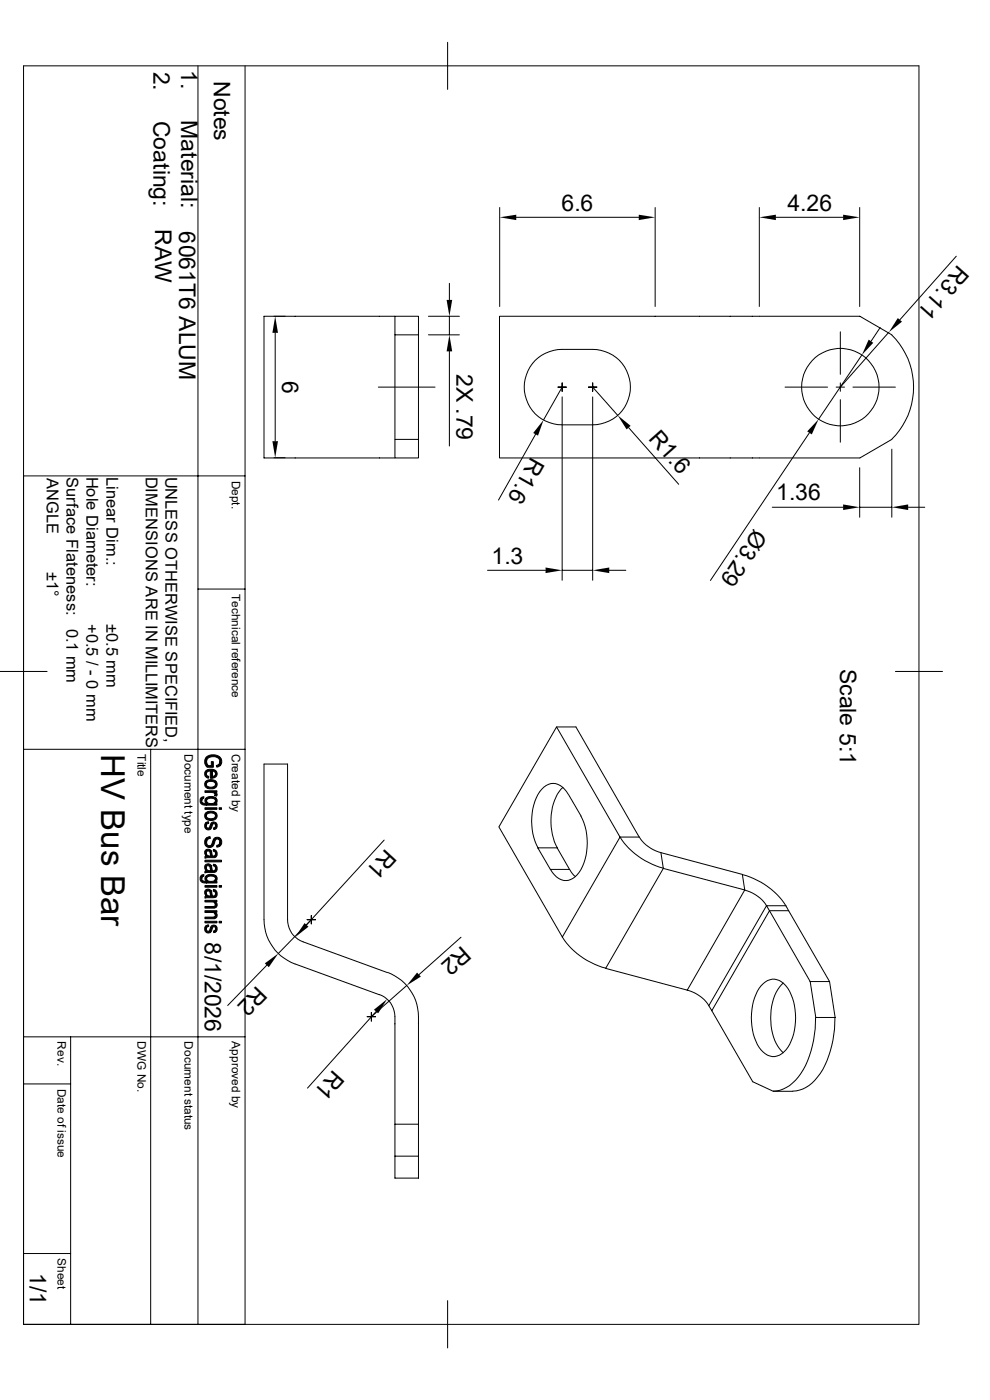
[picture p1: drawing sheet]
<svg xmlns="http://www.w3.org/2000/svg" width="210mm" height="297mm" viewBox="0 0 210 297" stroke-linecap="round" stroke-linejoin="round" font-family="sans-serif">
<g fill="none" stroke="#000" stroke-width=".21">
<path d="M5 14h189.9v267h-189.9zM42 14v267M52 14v267h-47M95 9v10M106 44v21M109.5 46.1h26M139 44v21M161.1 44v21M164.6 46.1h14.3M182.4 44v21M202.9 54.4l-12 13.5M58.1 67.1h2.4"/>
<path d="M58.4 70.6v23M83.8 67.1h-27.8v30.1h27.8M83.8 71v22.2M83.8 67.1v3.9h5M83.8 67.1h5v3.9M88.8 71v22.2M90.9 67.1h6.6M90.9 71h6.6M95.3 60.1v3.5M95.3 67.1v3.9M95.3 74.5v20.1M113.5 76.5a8.3 8.3 0 0 1 5.7-2.4h6.5a8 8 0 0 1 8 8 8 8 0 0 1-8 8h-6.5a8 8 0 0 1-7.4-4.9 8 8 0 0 1 1.7-8.7z"/>
<path d="M178.3 70.4v9M182.8 75.3l-9.1 13.6M186.7 69.5l-1.9 2.9M188.6 70.5l-10.3 11.6M189.2 71.1a15.5 15.5 0 0 1 0 22.1M189.2 71l-6.8-3.9h-76.4v30.1h76.4l6.8-4M58.1 97.1h2.4M80.3 82.1h12M83.8 93.2h5v4h-5zM113.6 92.1l-7.9 14M118.4 82.1h1.7M119.3 82.1l-4 7"/>
<path d="M119.3 81.2v1.8M119.3 84.2v38.9M124.8 82.1h1.8M125.7 81.2v1.8M125.7 82.1l5.3 6M125.7 84.2v38.9M133.3 90.7l10.7 12M166.5 82.1h9.1M171.7 91.8l-21 31.3M177.4 82.1h1.8M178.3 81.2v1.8M178.3 84.8v9"/>
<path d="M180.9 82.1h9M182.4 99.2v10.5M189.2 95.3v14.4M5 101h47M163.8 107.6h15.1M182.4 107.6h6.8M192.7 107.6h3.5M42 125h10M103.4 121h12.3M119.3 121h6.4M129.2 121h3.6M0 142.5h10"/>
<path d="M5 159h47M32 159v122M118.1 154.2h4.1l13.4 23.4h-4.1M189.9 142.5h10M81.5 178.2l-16.5 18M114.1 179.9h4.1l2.6 4.5h-4zM119.4 167a10.5 10.5 0 0 0-2.3 9.2l.5 2.4 .6 1.3M120.6 168.5a3.5 3.5 0 0 0-4.3-2.1 7.2 7.2 0 0 0-3.4 6 12.6 12.6 0 0 0 1.2 7.5M120.6 168.6l2.6 4.5a12.4 12.4 0 0 1-.3 12 3.2 3.2 0 0 1-5.7 0l-.4-.6M131.5 177.6a15.8 15.8 0 0 0 9.3 6.6M131.5 177.6l-13.4-23.4-12.3 21.2 13.5 23.4M131.5 177.6l-12.2 21.2"/>
<path d="M135.6 177.6a7.7 7.7 0 0 0 4.6 3.3M65.2 195.1h1.7M66 195.1l-6.9 7.2M66 194.2v1.8M97.8 198.8l-8.9 8M119.3 198.8a15.8 15.8 0 0 0 9.2 6.6M120.9 184.5l1.1 1.5M140.2 180.9l.5 3.3M140.2 180.9l17.3 4.6 .5 3.3M140.7 184.2l17.3 4.6M140.7 184.2l-12.2 21.2 17.3 4.7M157.5 185.5a15.8 15.8 0 0 1 9.2 6.7"/>
<path d="M158 188.8l-12.2 21.3M158 188.8a7.7 7.7 0 0 1 4.6 3.4M162.6 192.2l.6 1M162.6 192.2h4.1M162.6 192.2l-12.2 21.2M163.2 193.2l-12.2 21.2M163.2 193.2h4.1M163.2 193.2l8.7 15M166.7 192.2l.6 1M167.3 193.2l8.7 15M5 220h47M15 220v61"/>
<path d="M56.6 204.8l-8.3 8.5M62.6 204.5a10.1 10.1 0 0 1-6.6-9.4v-33h5v33a4.9 4.9 0 0 0 3.3 4.7l17.9 6.5M62.6 204.5l17.9 6.5M77.9 215.7h1.8M78.8 214.8v1.8M79.8 214.6l-14.6 16.2M80.5 211a4.9 4.9 0 0 1 3.3 4.7v22.8h5v6.8M82.2 206.3a10.1 10.1 0 0 1 6.6 9.4v22.8M86.3 209.1l-7.5 6.6M145.8 210.1a7.7 7.7 0 0 1 4.6 3.3M150.4 213.4l.6 1M151 214.4l8.7 15.1 4.3 2a7.6 7.6 0 0 0 6.4-4.6 23 23 0 0 0 2.6-11"/>
<path d="M161.5 209.1a3.2 3.2 0 0 1 5.2 0 12.2 12.2 0 0 1 0 13.7 3.2 3.2 0 0 1-5.2 0 12.2 12.2 0 0 1 0-13.7zM166.2 208.5a10.2 10.2 0 0 0-2.7 8.3 9.2 9.2 0 0 0 2.7 6.6M171.9 208.2h4.1l1.2 7.7h-4.1zM177.1 215.9a22.5 22.5 0 0 1-3.1 11.8 7.4 7.4 0 0 1-5.8 3.8h-4.1M5 230h10M83.8 238.5v6.8h5M83.8 245.3v4.6h5v-4.6M5 265.9h10M95 275.9v10.1"/>
<circle cx="178.3" cy="82.1" r="8.2"/>
</g>
<g fill="#000" stroke="#000" stroke-width=".21">
<path d="M42.8 169.2l.5-.2-.1 .4-.3 .1-.1 .4z" fill-rule="evenodd"/>
<path d="M42.6 169.2h.2v.7a.73 .73 0 0 0 1 .5v.4a1.03 1.03 0 0 1-1.2-.3 1.03 1.03 0 0 1 0-1.3z" fill-rule="evenodd"/>
<path d="M43.6 163.6l.2-.2v1l.5 .3-.1 .4a.92 .92 0 0 1-.6-1.5z" fill-rule="evenodd"/>
<path d="M43.7 174.5l.5-.2 .1 .4-.4 .2-.1 .3z" fill-rule="evenodd"/>
<path d="M43.8 177.8l.8-.3v.4a.8 .8 0 0 0-.8 .8z" fill-rule="evenodd"/>
<path d="M43.8 160.6v1.1l.3 .6 .7 .1v-.8h.5v1.2h-1.4l-.1-.2-.4-.7 .1-.8z" fill-rule="evenodd"/>
<path d="M43.8 163.4a1.99 1.99 0 0 1 1.9 0v.8l-.2-.5-.5-.1v1.5h-.4v-1.6l-.6 .2-.2 .5z" fill-rule="evenodd"/>
<path d="M43.8 165.7l.8-.3 1 .2 .1 .8a1.09 1.09 0 0 0-1-.6 1.09 1.09 0 0 0-.9 .6z" fill-rule="evenodd"/>
<path d="M43.8 172.4l.5-.3 1 .1 .4 .2v.7a1.07 1.07 0 0 0-.9-.6 1.07 1.07 0 0 0-1 .6z" fill-rule="evenodd"/>
<path d="M43.6 174.6l.1-.1 .1 .7a.42 .42 0 0 0 .4 .5 .42 .42 0 0 0 .4-.6 .74 .74 0 0 1 1.1-.6v.7a.38 .38 0 0 0-.4-.5 .38 .38 0 0 0-.3 .5 .83 .83 0 0 1-1.2 .7 .83 .83 0 0 1-.2-1.3z" fill-rule="evenodd"/>
<path d="M43.6 169.4a1.92 1.92 0 0 1 2.2-.2l-.1 .7a1.08 1.08 0 0 0-1.9 0v.9v-.4a.69 .69 0 0 1-.2-1z" fill-rule="evenodd"/>
<path d="M43.5 171.4h2.5v.3h-2.5z" fill-rule="evenodd"/>
<path d="M43.5 167.8h2.5v.3h-.4v.4l-.4-.4h-1.7z" fill-rule="evenodd"/>
<path d="M43.8 169.9a1.13 1.13 0 0 0 1.9 .2v.4h.3v.3h-2.2z" fill-rule="evenodd"/>
<path d="M45 163.6v1.1h.2l.5-.4v-.9a.94 .94 0 0 1 .3 1.2 .94 .94 0 0 1-1 .5z" fill-rule="evenodd"/>
<path d="M43.5 165.9l.3-.2v.7a1.1 1.1 0 0 0 1.6 .5l.3-.5v-.7a.99 .99 0 0 1 .2 1.3 .99 .99 0 0 1-1.2 .3 1.03 1.03 0 0 1-1.1-.3 1.03 1.03 0 0 1-.1-1.1z" fill-rule="evenodd"/>
<path d="M45.6 168.1l.5 .3-.2 .5-.4-.1z" fill-rule="evenodd"/>
<path d="M45.8 169.2a.75 .75 0 0 1-.1 1.3z" fill-rule="evenodd"/>
<path d="M43.7 172.4l.1 .7a1.1 1.1 0 0 0 1.9 0l.1-.7a.99 .99 0 0 1 .1 1.2 .99 .99 0 0 1-1.1 .5 1.03 1.03 0 0 1-1.2-.4 1.03 1.03 0 0 1 .1-1.3z" fill-rule="evenodd"/>
<path d="M45.7 174.5a.81 .81 0 0 1 .4 .9 .81 .81 0 0 1-.8 .6v-.4l.4-.3z" fill-rule="evenodd"/>
<path d="M46.6 178.6v1l-.6 .1v-.3l.5-.3z" fill-rule="evenodd"/>
<path d="M46.7 161.6v.9l-.7 .2-.1-.3 .5-.3z" fill-rule="evenodd"/>
<path d="M46.5 171.4h.5v.3h-.5z" fill-rule="evenodd"/>
<path d="M43.8 160.6l1-.5 1.1 .1a1.33 1.33 0 0 1 1.1 .9 1.33 1.33 0 0 1-.3 1.4v-.9a1.51 1.51 0 0 0-2.5-.7l-.4 .7z" fill-rule="evenodd"/>
<path d="M43.7 177.9l.1-.1v.9a.64 .64 0 0 0 .7 .7 .64 .64 0 0 0 .6-.8 1 1 0 0 1 1.5-.8 1 1 0 0 1 0 1.7v-.9a.55 .55 0 0 0-.5-.6 .55 .55 0 0 0-.5 .7l-.1 .2a1.06 1.06 0 0 1-1.4 .8 1.06 1.06 0 0 1-.6-1.5z" fill-rule="evenodd"/>
<path d="M42.8 185.7l.5-.2-.1 .4-.3 .1-.1 .4z" fill-rule="evenodd"/>
<path d="M43.5 182.5h3.5v.3h-3.5z" fill-rule="evenodd"/>
<path d="M43.8 180.9v.7z" fill-rule="evenodd"/>
<path d="M43.8 184.1v.6z" fill-rule="evenodd"/>
<path d="M43.8 189.4v.7z" fill-rule="evenodd"/>
<path d="M42.6 185.8l.2-.1v.7a.78 .78 0 0 0 1 .6v.3a1.01 1.01 0 0 1-1.1-.3 1.01 1.01 0 0 1-.1-1.2z" fill-rule="evenodd"/>
<path d="M43.7 196.4l.5-.2 .1 .4-.4 .2-.1 .3z" fill-rule="evenodd"/>
<path d="M43.6 180.3a.87 .87 0 0 1 1.2 .2l-.1 1a.82 .82 0 0 0-.7-.9l-.2 .2-.1 .8a.94 .94 0 0 1-.1-1.3z" fill-rule="evenodd"/>
<path d="M43.6 183.5a.78 .78 0 0 1 1.2 .1l-.1 1.1v-.1a.92 .92 0 0 0-.6-1l-.3 .3-.1 .8a.92 .92 0 0 1-.1-1.2z" fill-rule="evenodd"/>
<path d="M43.6 188.8a.87 .87 0 0 1 1.2 .1l-.1 1.1a.9 .9 0 0 0-.6-1l-.3 .2-.1 .8a.93 .93 0 0 1-.1-1.2z" fill-rule="evenodd"/>
<path d="M45.6 191.3l.1 .6z" fill-rule="evenodd"/>
<path d="M45.6 193.5l.1 .6z" fill-rule="evenodd"/>
<path d="M45.3 180.2l.4 .2v.7l-.1-.3-.4-.2z" fill-rule="evenodd"/>
<path d="M45.3 183.3l.4 .2v.7l-.1-.3-.4-.2z" fill-rule="evenodd"/>
<path d="M45.3 188.7l.4 .1v.8l-.1-.4-.4-.1z" fill-rule="evenodd"/>
<path d="M43.6 196.5l.1-.1 .1 .7a.42 .42 0 0 0 .4 .5 .42 .42 0 0 0 .4-.6 .74 .74 0 0 1 1.1-.6v.7a.38 .38 0 0 0-.4-.5 .38 .38 0 0 0-.3 .5 .83 .83 0 0 1-1.2 .7 .83 .83 0 0 1-.2-1.3z" fill-rule="evenodd"/>
<path d="M43.6 185.9a1.92 1.92 0 0 1 2.2-.1l-.1 .6a1.13 1.13 0 0 0-1.7-.3l-.2 .3v.9v-.3a.74 .74 0 0 1-.2-1.1z" fill-rule="evenodd"/>
<path d="M43.5 187.9h2.5v.3h-2.5z" fill-rule="evenodd"/>
<path d="M43.5 195.5h2.5v.3h-2.5z" fill-rule="evenodd"/>
<path d="M43.8 186.4a1.13 1.13 0 0 0 1.9 .2v.4h.3v.3h-2.2z" fill-rule="evenodd"/>
<path d="M43.5 191h2.5v.3h-.4v.3l-.5-.3h-1.6z" fill-rule="evenodd"/>
<path d="M43.5 193.2h2.5v.3h-.4v.4l-.3-.3h-1.8z" fill-rule="evenodd"/>
<path d="M43.8 181.2l.3 .3 .6 .1 .1-1.1 .2 .6a.4 .4 0 0 0 .3 .5 .4 .4 0 0 0 .4-.5v-.7a.86 .86 0 0 1 .4 1 .86 .86 0 0 1-1 .5l-1.6 .2v-.4l.3-.1z" fill-rule="evenodd"/>
<path d="M43.8 184.3l.3 .4h.6l.1-1.1 .2 .6a.4 .4 0 0 0 .3 .5 .4 .4 0 0 0 .4-.5v-.7a.88 .88 0 0 1 .4 1 .88 .88 0 0 1-1 .6l-1.6 .1v-.4l.3-.1z" fill-rule="evenodd"/>
<path d="M45.8 185.8a.75 .75 0 0 1-.1 1.2z" fill-rule="evenodd"/>
<path d="M43.8 189.7l.3 .3 .6 .1 .1-1.2 .2 .7a.4 .4 0 0 0 .3 .5 .4 .4 0 0 0 .4-.5v-.8a.88 .88 0 0 1 .4 1.1 .88 .88 0 0 1-1 .6h-1.6v-.3l.3-.1z" fill-rule="evenodd"/>
<path d="M43.5 192.3h1.8l.4-.2v-.8a.74 .74 0 0 1 .3 1 .74 .74 0 0 1-1 .4h-1.5z" fill-rule="evenodd"/>
<path d="M43.5 194.6l1.9-.1 .3-.2v-.7a.74 .74 0 0 1 .3 1 .74 .74 0 0 1-1 .3h-1.5z" fill-rule="evenodd"/>
<path d="M45.7 196.4a.82 .82 0 0 1 .3 .9 .82 .82 0 0 1-.7 .6v-.4l.4-.3z" fill-rule="evenodd"/>
<path d="M46.5 187.9h.5v.3h-.5z" fill-rule="evenodd"/>
<path d="M46.5 195.5h.5v.3h-.5z" fill-rule="evenodd"/>
</g>
<g fill="#000">
<path d="M106 46.1l3.5-.5v1.1zM135.5 45.6l3.5 .5-3.5 .6zM161.1 46.1l3.5-.5v1.1zM178.9 45.6l3.5 .5-3.5 .6zM58.4 67.1l.6 3.5h-1.2zM94.7 63.6h1.2l-.6 3.5zM95.3 71l.6 3.5h-1.2zM184.3 72.1l1 .6-2.5 2.6zM190.5 67.5l.8 .7-2.7 2.3zM57.8 93.6h1.2l-.6 3.5zM115.3 89.1l-1.2 3.3-1-.5zM131 88.1l2.8 2.2-.9 .8z"/>
<path d="M173.7 88.9l-1.5 3.3-1-.7zM178.9 107l3.5 .6-3.5 .6zM189.2 107.6l3.5-.6v1.2zM115.7 120.4l3.6 .6-3.6 .6zM125.7 121l3.5-.6v1.2zM64.6 195.8l.8 .8-2.7 2.2zM56.2 204.4l2.9-2.1-2.1 2.9zM79.3 214.2l2.8-2.2-1.9 3zM88.5 206.3l.8 .9-3 1.9z"/>
</g>
<text font-size="7" x="21.5" y="160" transform="rotate(90 21.5 160)">HV Bus Bar</text>
<g font-size="4.9">
<text x="32.6" y="15.2" transform="rotate(90 32.6 15.2)">2.</text>
<text x="38.4" y="14.8" transform="rotate(90 38.4 14.8)">1.</text>
<text x="45.4" y="17.1" transform="rotate(90 45.4 17.1)">Notes</text>
<text x="32.6" y="25.6" transform="rotate(90 32.6 25.6)">Coating:</text>
<text x="38.4" y="25.5" transform="rotate(90 38.4 25.5)">Material:</text>
<text x="119.1" y="44.7">6.6</text>
<text x="167" y="44.7">4.26</text>
<text x="32.9" y="48.7" transform="rotate(90 32.9 48.7)">RAW</text>
<text x="38" y="49.1" transform="rotate(90 38 49.1)">6061T6 ALUM</text>
<text x="203.3" y="56.1" transform="rotate(132 203.3 56.1)">R3.11</text>
<text x="59.9" y="80.8" transform="rotate(90 59.9 80.8)">6</text>
<text x="96.8" y="79.3" transform="rotate(90 96.8 79.3)">2X .79</text>
<text x="137.5" y="93.1" transform="rotate(48 137.5 93.1)">R1.6</text>
<text x="112.6" y="96.8" transform="rotate(119 112.6 96.8)">R1.6</text>
<text x="164.7" y="106.1">1.36</text>
<text x="160.1" y="112" transform="rotate(124 160.1 112)">Ø3.29</text>
<text x="104.3" y="119.5">1.3</text>
<text x="178.2" y="141.9" transform="rotate(90 178.2 141.9)">Scale 5:1</text>
<text x="81.8" y="179.9" transform="rotate(132 81.8 179.9)">R1</text>
<text x="43.5" y="199.9" transform="rotate(90 43.5 199.9)">8/1/2026</text>
<text x="98" y="200.6" transform="rotate(138 98 200.6)">R2</text>
<text x="54.5" y="209" transform="rotate(134 54.5 209)">R2</text>
<text x="70.8" y="226.7" transform="rotate(132 70.8 226.7)">R1</text>
<text x="6.3" y="270" transform="rotate(90 6.3 270)">1/1</text>
</g>
<g font-size="3.5">
<text x="9.9" y="101.4" transform="rotate(90 9.9 101.4)">ANGLE</text>
<text x="14.1" y="101.2" transform="rotate(90 14.1 101.2)">Surface Flateness:</text>
<text x="18.3" y="101.1" transform="rotate(90 18.3 101.1)">Hole Diameter:</text>
<text x="22.6" y="101.1" transform="rotate(90 22.6 101.1)">Linear Dim.:</text>
<text x="30.9" y="101.1" transform="rotate(90 30.9 101.1)">DIMENSIONS ARE IN MILLIMITERS</text>
<text x="35.1" y="101.1" transform="rotate(90 35.1 101.1)">UNLESS OTHERWISE SPECIFIED,</text>
<text x="9.9" y="121.2" transform="rotate(90 9.9 121.2)">±1°</text>
<text x="14.1" y="133.4" transform="rotate(90 14.1 133.4)">0.1 mm</text>
<text x="18.3" y="132.3" transform="rotate(90 18.3 132.3)">+0.5 / - 0 mm</text>
<text x="22.6" y="132.3" transform="rotate(90 22.6 132.3)">±0.5 mm</text>
</g>
<g font-size="2.5">
<text x="49.2" y="102" transform="rotate(90 49.2 102)">Dept.</text>
<text x="49.2" y="126" transform="rotate(90 49.2 126)">Technical reference</text>
<text x="29.2" y="160" transform="rotate(90 29.2 160)">Title</text>
<text x="39.2" y="160" transform="rotate(90 39.2 160)">Document type</text>
<text x="49.2" y="160" transform="rotate(90 49.2 160)">Created by</text>
<text x="12.2" y="220.9" transform="rotate(90 12.2 220.9)">Rev.</text>
<text x="29.2" y="220.9" transform="rotate(90 29.2 220.9)">DWG No.</text>
<text x="39.2" y="220.9" transform="rotate(90 39.2 220.9)">Document status</text>
<text x="49.2" y="220.9" transform="rotate(90 49.2 220.9)">Approved by</text>
<text x="12.2" y="231" transform="rotate(90 12.2 231)">Date of issue</text>
<text x="12.2" y="266.9" transform="rotate(90 12.2 266.9)">Sheet</text>
</g>
</svg>
